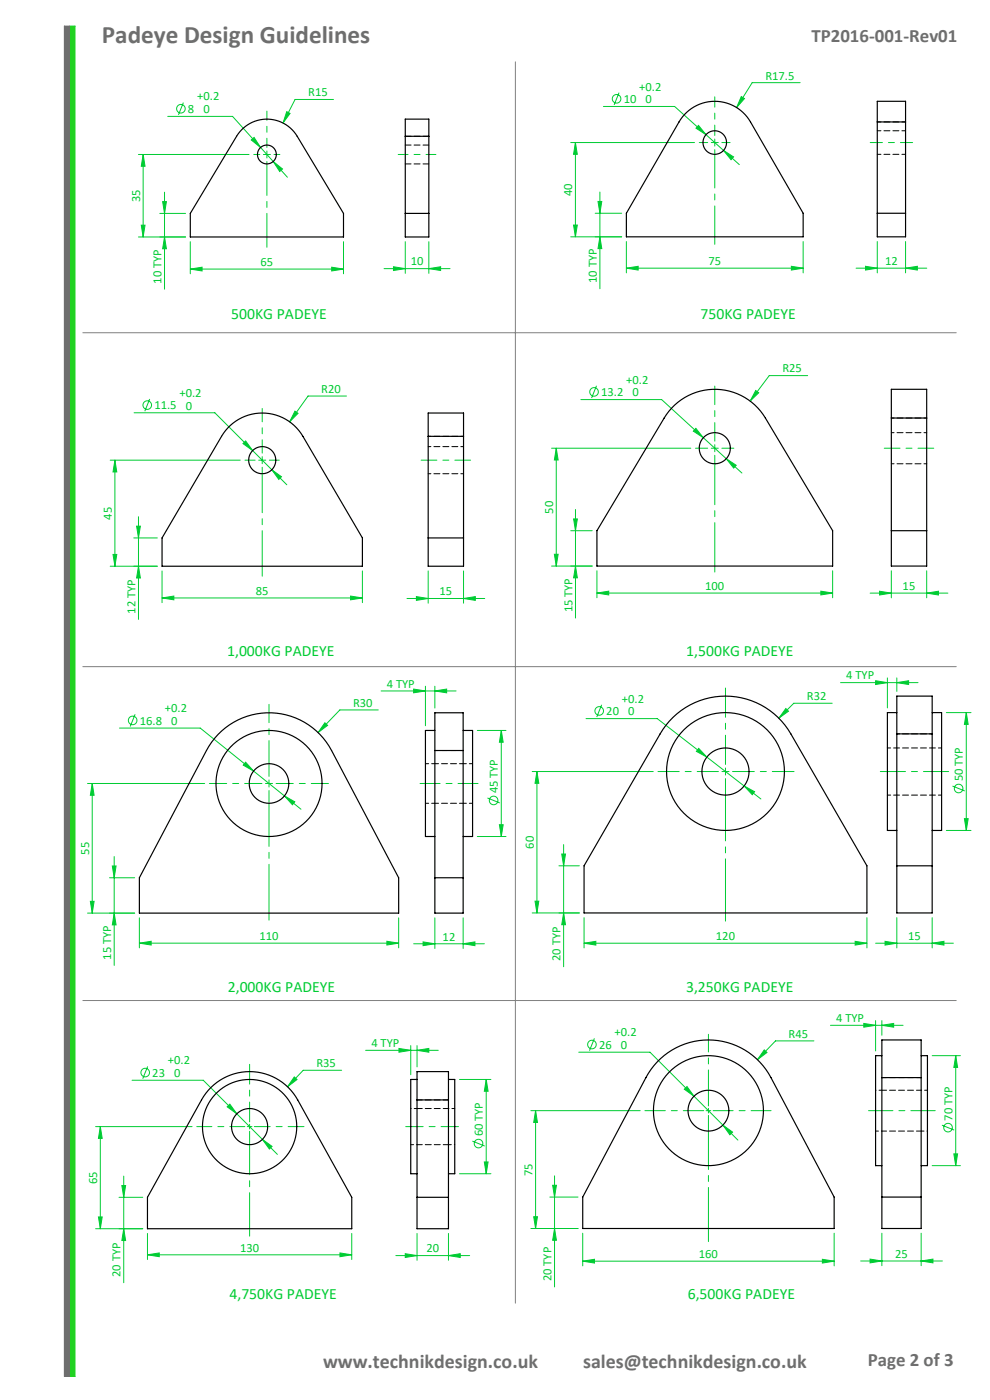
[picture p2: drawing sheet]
<svg xmlns="http://www.w3.org/2000/svg" width="210mm" height="297mm" viewBox="0 0 210 297" stroke-linecap="round" stroke-linejoin="round" font-family="sans-serif">
<path d="M14.8 5.5h1.1v286.5h-1.1" fill="none" stroke="#21d222" stroke-width=".21"/>
<path d="M14.8 5.5h-1.1v286.5h1.1" fill="none" stroke="#6e6e6e" stroke-width=".21"/>
<path d="M109.3 13.1v263.4M17.6 70.6h185.2M17.6 141.4h185.2M17.6 212.3h185.2" fill="none" stroke="#808080" stroke-width=".21"/>
<path d="M14.8 5.5h1.1v286.5h-1.1z" fill-rule="evenodd" fill="#21d222"/>
<path d="M13.7 5.5h1.1v286.5h-1.1z" fill-rule="evenodd" fill="#6e6e6e"/>
<g fill="none" stroke="#0c3" stroke-width=".21">
<path d="M131.3 19.7l-1 2.6M169.7 17.5h-10.1l-3.3 5.3M29.4 32.8h23.4M30.4 32.8v17.5M30.4 32.8l.4 2.5h-.8zM35.6 24.7h13.7l11.7 12.9M38.9 21.8l-1 2.6M53.3 29.7l.6-.5 1.4 2.1zM55.9 32.8h1.5M56.6 32v1.5M58 34.3l1.9 1.5-.6 .6zM60.8 23.7l.7 .4-1.5 2z"/>
<path d="M70.7 21.1h-8.1l-2.6 5M121.1 30.2h26.2M122.1 30.2v20M122.1 30.2l.4 2.5h-.8zM128 22.6h15.1l13.7 12.3M148.2 26.6l1.6 2-2.2-1.4zM150.9 30.2h1.5M151.6 29.5v1.5M153.5 31.9l2.1 1.4-.5 .6zM157.2 20.5l.7 .4-1.6 1.9zM29.4 50.3h10M30 47.8h.8l-.4 2.5z"/>
<path d="M33.9 45.3h5.5M34.5 42.8h.8l-.4 2.5zM34.9 40.8v20.6M34.9 50.3l.4 2.5h-.8zM40.4 57.1l2.5-.4v.8zM40.4 51.3v6.8M40.4 57.1h32.5M70.4 56.7l2.5 .4-2.5 .4zM72.9 51.3v6.8M81.5 57h14M83.5 56.6l2.5 .4-2.5 .4zM86 51.3v6.7"/>
<path d="M91 57l2.5-.4v.8zM91 51.3v6.7M121.1 50.2h10.8M121.7 47.7h.8l-.4 2.5zM126.3 45.2h5.6M126.9 42.7h.8l-.4 2.5zM127.3 40.7v20.6M127.3 50.2l.4 2.5h-.8zM132.9 56.9l2.5-.4v.8zM132.9 51.2v6.7M132.9 56.9h37.5M167.9 56.5l2.5 .4-2.5 .4z"/>
<path d="M170.4 51.2v6.7M181.6 56.9h15M183.6 56.5l2.5 .4-2.5 .4zM186.1 51.2v6.7M192.1 56.9l2.5-.4v.8zM192.1 51.2v6.7M171.3 79.7h-8.1l-4.1 5.4M23.4 97.6h27.6M24.4 97.6v22.5M24.4 97.6l.4 2.5h-.8zM28.4 87.6h17.2l15.2 15.2M31.8 84.6l-1.1 2.6"/>
<path d="M51.5 94.1l.6-.6 1.5 2.1zM54.9 97.6h1.5M55.6 96.9v1.5M57.7 99.7l2 1.4-.6 .6zM62.6 87.2l.6 .5-1.8 1.8zM73.5 84h-8.2l-3.9 5.5M117 95.1h29.5M118 95.1v25M118 95.1l.4 2.5h-.8zM123.2 84.8h17.1l17.1 15.6M126.5 81.8l-1 2.6M147.6 90.9l1.6 2-2.1-1.4z"/>
<path d="M150.9 95.1h1.5M151.6 94.3v1.5M154.1 97.3l2.1 1.4-.6 .6zM160.3 82.8l.6 .5-1.8 1.8zM24 117.6h.8l-.4 2.5zM28.4 114.1h5M29 111.6h.8l-.4 2.5zM29.4 109.6v21.8M117.6 117.6h.8l-.4 2.5zM121.1 112.6h4.5M121.7 110.1h.8l-.4 2.5zM122.1 108.1v23"/>
<path d="M23.4 120.1h10M29.4 120.1l.4 2.5h-.8zM34.4 126.9l2.5-.4v.8zM34.4 121.1v6.8M34.4 126.9h42.5M74.4 126.5l2.5 .4-2.5 .4zM76.9 121.1v6.8M86.3 127h16.5M88.3 126.6l2.5 .4-2.5 .4zM90.8 121.1v6.9M98.3 127l2.5-.4v.8zM98.3 121.1v6.9"/>
<path d="M117 120.1h8.6M122.1 120.1l.4 2.5h-.8zM126.6 125.8l2.5-.4v.8zM126.6 121.1v5.7M126.6 125.8h50M174.1 125.4l2.5 .4-2.5 .4zM176.6 121.1v5.7M184.6 125.8h16.5M186.6 125.4l2.5 .4-2.5 .4zM189.1 121.1v5.7M196.6 125.8l2.5-.4v.8zM196.6 121.1v5.7"/>
<path d="M25.3 154.5h17.2l17.8 14.3M28.7 151.5l-1.1 2.6M68.9 153.3l.6 .6-2 1.5zM80.2 150.6h-8.1l-4.6 4.8M80.8 146.6h15.9M87.7 146.2l2.5 .4-2.5 .4zM90.2 145.6v8.4M92.2 146.6l2.5-.4v.8zM92.2 145.6v4.6M101.2 155h6.1M106.3 155v22.5M106.3 155l.4 2.5h-.8z"/>
<path d="M124.3 152.4h15.1l22 17.1M127.6 149.5l-1 2.6M148.2 158.8l1.7 1.8-2.2-1.2zM166.7 150.3l.6 .6-2.1 1.5zM176.5 149.2h-8.1l-3.2 3.2M178.3 144.8h16.4M185.7 144.4l2.5 .4-2.5 .4zM188.2 143.8v6.4M190.2 144.8l2.5-.4v.8zM190.2 143.8v2.9M200.7 151.2h5.3M205 151.2v25"/>
<path d="M205 151.2l.4 2.5h-.8zM18.6 166.2h24.8M19.6 166.2v27.5M19.6 166.2l.4 2.5h-.8zM52.1 161.7l1.7 1.9-2.2-1.3zM56.3 166.2h1.5M57.1 165.5v1.5M60.3 168.8l2.2 1.3-.5 .6zM60.3 168.8l3.5 2.9M101.2 177.5h6.1M103.4 169.3l2.6 1M105.9 175h.8l-.4 2.5z"/>
<path d="M112.9 163.7h25.7M113.9 163.7v30M113.9 163.7l.4 2.5h-.8zM119.6 179.2v25.9M153.1 163.7h1.5M153.9 162.9v1.5M157.8 166.7l2.3 1.3-.5 .6zM200.7 176.2h5.3M202 166.8l2.6 1M204.6 173.7h.8l-.4 2.5zM18.6 193.7h10M19.2 191.2h.8l-.4 2.5z"/>
<path d="M23.2 186.2h5.4M23.8 183.7h.8l-.4 2.5zM24.2 193.7l.4 2.5h-.8zM24.2 181.7v23.1M29.6 194.7v6.4M82.1 199.7l2.5 .4-2.5 .4zM84.6 194.7v6.4M89.7 199.8l2.5 .4-2.5 .4zM92.2 194.7v6.5M98.2 194.7v6.5M112.9 193.7h10M113.5 191.2h.8l-.4 2.5z"/>
<path d="M118.6 183.7h4.3M119.2 181.2h.8l-.4 2.5zM119.6 193.7l.4 2.5h-.8zM123.9 194.7v6.4M181.4 199.7l2.5 .4-2.5 .4zM183.9 194.7v6.4M187.7 199.7l2.5 .4-2.5 .4zM190.2 194.7v6.4M197.7 194.7v6.4M29.6 200.1l2.5-.4v.8zM29.6 200.1h55M87.7 200.2h15"/>
<path d="M98.2 200.2l2.5-.4v.8zM123.9 200.1l2.5-.4v.8zM123.9 200.1h60M176.2 217.5h15.4M183.2 217.1l2.5 .4-2.5 .4zM185.7 216.5v6.5M185.7 200.1h16.5M187.1 217.5l2.5-.4v.8zM187.1 216.5v3.1M197.7 200.1l2.5-.4v.8zM20.3 239h20.4M21.3 239v21.7"/>
<path d="M21.3 239l.4 2.5h-.8zM28 229.2h15.1l15.7 15.7M31.3 226.2l-1 2.6M48.8 234.2l1.4 2.1-2-1.5zM52.4 239h1M52.9 238.5v1M62.4 228.5l.6 .5-2 1.6zM72.5 227.1h-8.2l-3.3 3.4M77.6 222.8h15.4M84.6 222.4l2.5 .4-2.5 .4zM87.1 221.8v6.2M88.5 222.8l2.5-.4v.8z"/>
<path d="M88.5 221.8v4.5M97.5 229h6.6M103.1 229v20M103.1 229l.4 2.5h-.8zM112.6 235.6h23.2M113.6 235.6v25M113.6 235.6l.4 2.5h-.8zM122.8 223.2h15.1l18.6 18.7M126.1 220.3l-1.1 2.6M145.2 231.1l.5-.6 1.5 2.1zM149.8 235.6h1M150.3 235.1v1"/>
<path d="M153.3 238.7l2.1 1.5-.6 .5zM162.1 222.7l.6 .6-2 1.5zM172.7 220.8h-8.2l-3.8 4M197.7 224h6M199.8 238.7l2.6 1M202.7 224v23.3M202.7 224l.4 2.5h-.8zM20.9 258.2h.8l-.4 2.5zM25.2 254h5.1M25.8 251.5h.8l-.4 2.5zM26.2 249.5v22.6M55.7 241.7l2 1.5-.6 .6z"/>
<path d="M97.5 249h6.6M100.2 242.1l2.6 1M102.7 246.5h.8l-.4 2.5zM113.2 258.1h.8l-.4 2.5zM116.6 254h6M117.2 251.5h.8l-.4 2.5zM117.6 249.5v23.5M197.7 247.3h6M202.3 244.8h.8l-.4 2.5zM20.3 260.7h10M26.2 260.7l.4 2.5h-.8zM31.3 266.2l2.5-.4v.8z"/>
<path d="M31.3 261.7v5.5M31.3 266.2h43.3M72.1 265.8l2.5 .4-2.5 .4zM74.6 261.7v5.5M84 266.4h15.6M86 266l2.5 .4-2.5 .4zM88.5 261.7v5.7M95.1 266.4l2.5-.4v.8zM95.1 261.7v5.7M112.6 260.6h10M117.6 260.6l.4 2.5h-.8zM123.6 267.5l2.5-.4v.8z"/>
<path d="M123.6 261.6v6.9M123.6 267.5h53.3M174.4 267.1l2.5 .4-2.5 .4zM176.9 261.6v6.9M182.6 267.5h17.3M184.6 267.1l2.5 .4-2.5 .4zM187.1 261.6v6.9M195.4 267.5l2.5-.4v.8zM195.4 261.6v6.9"/>
<circle cx="38.4" cy="23.1" r=".91"/>
<circle cx="130.8" cy="21" r=".91"/>
<circle cx="31.2" cy="85.9" r=".91"/>
<circle cx="126" cy="83.1" r=".91"/>
<circle cx="28.1" cy="152.8" r=".91"/>
<circle cx="127.1" cy="150.8" r=".91"/>
<circle cx="104.7" cy="169.8" r=".91"/>
<circle cx="203.3" cy="167.3" r=".91"/>
<circle cx="30.8" cy="227.5" r=".91"/>
<circle cx="125.6" cy="221.6" r=".91"/>
<circle cx="201.1" cy="239.2" r=".91"/>
<circle cx="101.5" cy="242.6" r=".91"/>
</g>
<path d="M56.6 31.3v-7.7" fill="none" stroke="#0c3" stroke-width=".21" stroke-dasharray="15.2 1.3 1.3 1.3" stroke-dashoffset="13.3"/>
<path d="M55.1 32.8h-1.3M58.1 32.8h1.3M150.1 30.2h-1.8M153.1 30.2h1.8M54.1 97.6h-2.1M57.1 97.6h2.1M150.1 95.1h-2.6M153.1 95.1h2.6" fill="none" stroke="#0c3" stroke-width=".21" stroke-dasharray="15.2 1.3 1.3 1.3"/>
<path d="M56.6 34.3v18.2" fill="none" stroke="#0c3" stroke-width=".21" stroke-dasharray="15.2 1.3 1.3 1.3" stroke-dashoffset="8.1"/>
<path d="M151.6 28.7v-8.2" fill="none" stroke="#0c3" stroke-width=".21" stroke-dasharray="15.2 1.3 1.3 1.3" stroke-dashoffset="13"/>
<path d="M151.6 31.7v20.1" fill="none" stroke="#0c3" stroke-width=".21" stroke-dasharray="15.2 1.3 1.3 1.3" stroke-dashoffset="7.1"/>
<path d="M55.6 96.1v-9.4" fill="none" stroke="#0c3" stroke-width=".21" stroke-dasharray="15.2 1.3 1.3 1.3" stroke-dashoffset="12.4"/>
<path d="M55.6 99.1v23.1" fill="none" stroke="#0c3" stroke-width=".21" stroke-dasharray="15.2 1.3 1.3 1.3" stroke-dashoffset="5.6"/>
<path d="M151.6 93.6v-11.7" fill="none" stroke="#0c3" stroke-width=".21" stroke-dasharray="15.2 1.3 1.3 1.3" stroke-dashoffset="11.3"/>
<path d="M151.6 96.6v24.8" fill="none" stroke="#0c3" stroke-width=".21" stroke-dasharray="15.2 1.3 1.3 1.3" stroke-dashoffset="4.8"/>
<path d="M153.9 162.2v-16.2" fill="none" stroke="#0c3" stroke-width=".21" stroke-dasharray="15.2 1.3 1.3 1.3" stroke-dashoffset="9"/>
<path d="M152.4 163.7h-12.8" fill="none" stroke="#0c3" stroke-width=".21" stroke-dasharray="15.2 1.3 1.3 1.3" stroke-dashoffset="10.7"/>
<path d="M153.9 165.2v30.2" fill="none" stroke="#0c3" stroke-width=".21" stroke-dasharray="15.2 1.3 1.3 1.3" stroke-dashoffset="2"/>
<path d="M155.4 163.7h13" fill="none" stroke="#0c3" stroke-width=".21" stroke-dasharray="15.2 1.3 1.3 1.3" stroke-dashoffset="10.6"/>
<path d="M57.1 164.7v-15.3M150.3 234.6v-15.2" fill="none" stroke="#0c3" stroke-width=".21" stroke-dasharray="15.2 1.3 1.3 1.3" stroke-dashoffset="7.6"/>
<path d="M55.6 166.2h-11.2M58.6 166.2h11.1" fill="none" stroke="#0c3" stroke-width=".21" stroke-dasharray="15.2 1.3 1.3 1.3" stroke-dashoffset="11.6"/>
<path d="M57.1 167.7v27.5" fill="none" stroke="#0c3" stroke-width=".21" stroke-dasharray="15.2 1.3 1.3 1.3" stroke-dashoffset="3.4"/>
<path d="M89.1 166.2h12.3M52.9 238v-12.2M151.3 235.6h12.3" fill="none" stroke="#0c3" stroke-width=".21" stroke-dasharray="15.2 1.3 1.3 1.3" stroke-dashoffset="11"/>
<path d="M51.9 239h-10.2" fill="none" stroke="#0c3" stroke-width=".21" stroke-dasharray="15.2 1.3 1.3 1.3" stroke-dashoffset="12"/>
<path d="M52.9 240v22.2" fill="none" stroke="#0c3" stroke-width=".21" stroke-dasharray="15.2 1.3 1.3 1.3" stroke-dashoffset="6"/>
<path d="M89.3 97.6h10.5M187.6 95.1h10.5M53.9 239h10.6" fill="none" stroke="#0c3" stroke-width=".21" stroke-dasharray="15.2 1.3 1.3 1.3" stroke-dashoffset="11.9"/>
<path d="M149.3 235.6h-12.5" fill="none" stroke="#0c3" stroke-width=".21" stroke-dasharray="15.2 1.3 1.3 1.3" stroke-dashoffset="10.9"/>
<path d="M150.3 236.6v26.8" fill="none" stroke="#0c3" stroke-width=".21" stroke-dasharray="15.2 1.3 1.3 1.3" stroke-dashoffset="3.8"/>
<path d="M84.5 32.8h8" fill="none" stroke="#0c3" stroke-width=".21" stroke-dasharray="15.2 1.3 1.3 1.3" stroke-dashoffset="13.1"/>
<path d="M184.6 30.2h9" fill="none" stroke="#0c3" stroke-width=".21" stroke-dasharray="15.2 1.3 1.3 1.3" stroke-dashoffset="12.6"/>
<path d="M186.7 163.7h14.5" fill="none" stroke="#0c3" stroke-width=".21" stroke-dasharray="15.2 1.3 1.3 1.3" stroke-dashoffset="9.9"/>
<path d="M86.1 239h11.2" fill="none" stroke="#0c3" stroke-width=".21" stroke-dasharray="15.2 1.3 1.3 1.3" stroke-dashoffset="11.5"/>
<path d="M184.2 235.6h14.2" fill="none" stroke="#0c3" stroke-width=".21" stroke-dasharray="15.2 1.3 1.3 1.3" stroke-dashoffset="10.1"/>
<g fill="#0c3">
<path d="M190.2 144.8l2.5-.4v.8zM185.7 144.4l2.5 .4-2.5 .4zM92.2 146.6l2.5-.4v.8zM87.7 146.2l2.5 .4-2.5 .4z"/>
<path d="M40.4 57.1l2.5-.4v.8zM70.4 56.7l2.5 .4-2.5 .4zM60.8 23.7l-.8 2.4 1.5-2zM58 34.3l1.3 2.1 .6-.6zM53.3 29.7l2 1.6-1.4-2.1zM83.5 56.6l2.5 .4-2.5 .4zM91 57l2.5-.4v.8zM132.9 56.9l2.5-.4v.8zM167.9 56.5l2.5 .4-2.5 .4zM157.2 20.5l-.9 2.3 1.6-1.9zM153.5 31.9l1.6 2 .5-.6zM148.2 26.6l-.6 .6 2.2 1.4zM183.6 56.5l2.5 .4-2.5 .4zM192.1 56.9l2.5-.4v.8zM34.4 126.9l2.5-.4v.8zM74.4 126.5l2.5 .4-2.5 .4zM62.6 87.2l-1.2 2.3 1.8-1.8zM57.7 99.7l1.4 2 .6-.6zM51.5 94.1l2.1 1.5-1.5-2.1zM88.3 126.6l2.5 .4-2.5 .4zM98.3 127l2.5-.4v.8zM126.6 125.8l2.5-.4v.8zM174.1 125.4l2.5 .4-2.5 .4zM160.3 82.8l-1.2 2.3 1.8-1.8zM154.1 97.3l1.5 2 .6-.6zM147.6 90.9l-.5 .6 2.1 1.4zM186.6 125.4l2.5 .4-2.5 .4zM196.6 125.8l2.5-.4v.8zM123.9 200.1l2.5-.4v.8zM181.4 199.7l2.5 .4-2.5 .4zM166.7 150.3l-1.5 2.1 2.1-1.5zM157.8 166.7l1.8 1.9 .5-.6zM148.2 158.8l-.5 .6 2.2 1.2zM187.7 199.7l2.5 .4-2.5 .4zM197.7 200.1l2.5-.4v.8zM29.6 200.1l2.5-.4v.8zM82.1 199.7l2.5 .4-2.5 .4zM68.9 153.3l-1.4 2.1 2-1.5zM60.3 168.8l1.7 1.9 .5-.6zM52.1 161.7l-.5 .6 2.2 1.3zM89.7 199.8l2.5 .4-2.5 .4zM98.2 200.2l2.5-.4v.8zM31.3 266.2l2.5-.4v.8zM72.1 265.8l2.5 .4-2.5 .4zM62.4 228.5l-1.4 2.1 2-1.6zM55.7 241.7l1.4 2.1 .6-.6zM48.8 234.2l-.6 .6 2 1.5zM86 266l2.5 .4-2.5 .4zM95.1 266.4l2.5-.4v.8zM123.6 267.5l2.5-.4v.8zM174.4 267.1l2.5 .4-2.5 .4zM162.1 222.7l-1.4 2.1 2-1.5zM153.3 238.7l1.5 2 .6-.5zM145.2 231.1l2 1.5-1.5-2.1zM184.6 267.1l2.5 .4-2.5 .4zM195.4 267.5l2.5-.4v.8z"/>
<path d="M30 47.8h.8l-.4 2.5zM30.4 32.8l.4 2.5h-.8zM121.7 47.7h.8l-.4 2.5zM122.1 30.2l.4 2.5h-.8zM24 117.6h.8l-.4 2.5zM24.4 97.6l.4 2.5h-.8zM117.6 117.6h.8l-.4 2.5zM118 95.1l.4 2.5h-.8zM113.5 191.2h.8l-.4 2.5zM113.9 163.7l.4 2.5h-.8zM204.6 173.7h.8l-.4 2.5zM205 151.2l.4 2.5h-.8zM19.2 191.2h.8l-.4 2.5zM19.6 166.2l.4 2.5h-.8zM105.9 175h.8l-.4 2.5zM106.3 155l.4 2.5h-.8zM20.9 258.2h.8l-.4 2.5zM21.3 239l.4 2.5h-.8zM102.7 246.5h.8l-.4 2.5zM103.1 229l.4 2.5h-.8zM113.2 258.1h.8l-.4 2.5zM113.6 235.6l.4 2.5h-.8z"/>
<path d="M34.5 42.8h.8l-.4 2.5zM34.9 50.3l.4 2.5h-.8zM126.9 42.7h.8l-.4 2.5zM127.3 50.2l.4 2.5h-.8zM29 111.6h.8l-.4 2.5zM29.4 120.1l.4 2.5h-.8zM121.7 110.1h.8l-.4 2.5zM122.1 120.1l.4 2.5h-.8zM119.2 181.2h.8l-.4 2.5zM119.6 193.7l.4 2.5h-.8zM23.8 183.7h.8l-.4 2.5zM24.2 193.7l.4 2.5h-.8zM25.8 251.5h.8l-.4 2.5zM26.2 260.7l.4 2.5h-.8zM117.2 251.5h.8l-.4 2.5zM117.6 260.6l.4 2.5h-.8zM202.7 224l.4 2.5h-.8zM202.3 244.8h.8l-.4 2.5z"/>
<path d="M84.6 222.4l2.5 .4-2.5 .4zM88.5 222.8l2.5-.4v.8zM183.2 217.1l2.5 .4-2.5 .4zM187.1 217.5l2.5-.4v.8z"/>
</g>
<g fill="none" stroke="#000" stroke-width=".25">
<path d="M51.2 27.6a7.5 7.5 0 0 1 11.8 1.3l9.9 16.4v5h-32.5v-5l9.8-16.4zM86 28.9v-3.6h5v3.6M86 28.9v21.4h5v-21.4M86 28.9h5M145.7 23.8a8.7 8.7 0 0 1 13.5 2.1l11.2 19.3v5h-37.5v-5l11.1-19.3zM186.1 25.9v-4.4h6v4.4M186.1 25.9v24.3h6v-24.3M186.1 25.9h6M86 45.3h5M186.1 45.2h6M48.3 90.8a10 10 0 0 1 16 1.8l12.6 21.5v6h-42.5v-6l12.6-21.5zM90.8 92.6v-5h7.5v5"/>
<path d="M90.8 92.6v27.5h7.5v-27.5M90.8 92.6h7.5M142.5 86.6a12.5 12.5 0 0 1 19.9 2.1l14.2 23.9v7.5h-50v-7.5l14.3-23.9zM189.1 88.7v-6.1h7.5v6.1M189.1 88.7v31.4h7.5v-31.4M189.1 88.7h7.5M90.8 114.1h7.5M189.1 112.6h7.5M46.2 155.8a15 15 0 0 1 24.1 3.4l14.3 27v7.5h-55v-7.5l14.2-27 1.1-1.8zM92.2 155h-2v22.5h2M92.2 159.2v-8h6v8M92.2 159.2v34.5h6v-34.5"/>
<path d="M92.2 159.2h6M98.2 155h2v22.5h-2M142.8 152.2a16 16 0 0 1 25 3.5l16.1 28v10h-60v-10l16.1-28 1.3-1.9zM190.2 151.2h-2v25h2M190.2 155.7v-8h7.5v8M190.2 155.7v38h7.5v-38M190.2 155.7h7.5M197.7 151.2h2v25h-2M92.2 186.2h6M190.2 183.7h7.5M44.7 230.7a11.7 11.7 0 0 1 18.4 2.6l11.5 20.7v6.7h-43.3v-6.7l11.4-20.7 .9-1.3zM88.5 229h-1.4v20h1.4"/>
<path d="M88.5 233.3v-6h6.6v6M88.5 233.3v27.4h6.6v-27.4M88.5 233.3h6.6M95.1 229h1.4v20h-1.4M139.4 225.3a15 15 0 0 1 24.1 3.3l13.4 25.4v6.6h-53.3v-6.6l13.4-25.4 1.1-1.7zM187.1 224h-1.4v23.3h1.4M187.1 228.6v-8h8.3v8M187.1 228.6v32h8.3v-32M187.1 228.6h8.3M195.4 224h1.3v23.3h-1.3M88.5 254h6.6M187.1 254h8.3"/>
<circle cx="56.6" cy="32.8" r="2"/>
<circle cx="151.6" cy="30.2" r="2.5"/>
<circle cx="55.6" cy="97.6" r="2.87"/>
<circle cx="151.6" cy="95.1" r="3.3"/>
<circle cx="57.1" cy="166.2" r="11.2"/>
<circle cx="57.1" cy="166.2" r="4.2"/>
<circle cx="153.9" cy="163.7" r="12.5"/>
<circle cx="153.9" cy="163.7" r="5"/>
<circle cx="52.9" cy="239" r="10"/>
<circle cx="52.9" cy="239" r="3.8"/>
<circle cx="150.3" cy="235.6" r="11.7"/>
<circle cx="150.3" cy="235.6" r="4.3"/>
</g>
<path d="M86 28.9h5M86 34.8h5M91 30.8h-5" fill="none" stroke="#000" stroke-width=".21" stroke-dasharray="1.3 .6"/>
<path d="M186.1 25.9h6M186.1 32.7h6M192.1 27.7h-6M92.2 159.2h6M92.2 170.4h6M98.2 162h-6" fill="none" stroke="#000" stroke-width=".21" stroke-dasharray="1.3 .6" stroke-dashoffset=".5"/>
<g fill="none" stroke="#000" stroke-width=".21" stroke-dasharray="1.3 .6" stroke-dashoffset=".7">
<path d="M90.8 92.6h7.5M98.3 94.7h-7.5M189.1 88.7h7.5M189.1 98.4h7.5M196.6 91.8h-7.5M90.8 100.5h7.5M190.2 155.7h7.5M197.7 158.7h-7.5M190.2 168.7h7.5M88.5 235.2h-1.4M96.5 235.2h-1.4M185.7 240h1.4"/>
<path d="M187.1 231.3h-1.4M195.4 240h1.3M196.7 231.3h-1.3M87.1 242.8h1.4M95.1 242.8h1.4"/>
</g>
<path d="M190.2 158.7h-2M199.7 158.7h-2M90.2 170.4h2M92.2 162h-2M98.2 170.4h2M100.2 162h-2M188.2 168.7h2M197.7 168.7h2" fill="none" stroke="#000" stroke-width=".21" stroke-dasharray="1.3 .6" stroke-dashoffset=".6"/>
<path d="M88.5 233.3h6.6M95.1 235.2h-6.6M88.5 242.8h6.6" fill="none" stroke="#000" stroke-width=".21" stroke-dasharray="1.3 .6" stroke-dashoffset=".2"/>
<path d="M187.1 228.6h8.3M187.1 240h8.3M195.4 231.3h-8.3" fill="none" stroke="#000" stroke-width=".21" stroke-dasharray="1.3 .6" stroke-dashoffset=".3"/>
<text font-size="5.3" fill="#6e6e6e" x="21.6" y="9">Padeye Design Guidelines</text>
<g font-size="4.2" fill="#6e6e6e">
<text x="68.5" y="290.3">www.technikdesign.co.uk</text>
<text x="123.7" y="290.3">sales@technikdesign.co.uk</text>
</g>
<g font-size="4" fill="#6e6e6e">
<text x="172.1" y="8.8">TP2016-001-Rev01</text>
<text x="184.1" y="289.7">Page 2 of 3</text>
</g>
<g font-size="3.3" fill="#0c3">
<text x="49" y="67.6">500KG PADEYE</text>
<text x="148.6" y="67.6">750KG PADEYE</text>
<text x="48.2" y="139.1">1,000KG PADEYE</text>
<text x="145.6" y="139.1">1,500KG PADEYE</text>
<text x="48.3" y="210.4">2,000KG PADEYE</text>
<text x="145.5" y="210.4">3,250KG PADEYE</text>
<text x="48.7" y="275.6">4,750KG PADEYE</text>
<text x="145.9" y="275.7">6,500KG PADEYE</text>
</g>
<g font-size="2.7" fill="#0c3">
<text x="162.3" y="16.9">R17.5</text>
<text x="39.9" y="24">8</text>
<text x="41.8" y="21.3">+0.2</text>
<text x="65.4" y="20.4">R15</text>
<text x="132.3" y="21.9">10</text>
<text x="135.6" y="19.2">+0.2</text>
<text x="136.9" y="21.9">0</text>
<text x="43.2" y="24">0</text>
<text x="121.4" y="41.6" transform="rotate(-90 121.4 41.6)">40</text>
<text x="29.7" y="42.9" transform="rotate(-90 29.7 42.9)">35</text>
<text x="55.3" y="56.4">65</text>
<text x="87.1" y="56.3">10</text>
<text x="150.3" y="56.2">75</text>
<text x="187.7" y="56.2">12</text>
<text x="34.2" y="60.1" transform="rotate(-90 34.2 60.1)">10 TYP</text>
<text x="126.6" y="60.1" transform="rotate(-90 126.6 60.1)">10 TYP</text>
<text x="68.1" y="83.3">R20</text>
<text x="132.8" y="81.4">+0.2</text>
<text x="166" y="79">R25</text>
<text x="32.7" y="86.9">11.5</text>
<text x="38.1" y="84.2">+0.2</text>
<text x="39.4" y="86.9">0</text>
<text x="127.5" y="84.1">13.2</text>
<text x="134.2" y="84.1">0</text>
<text x="23.7" y="110.2" transform="rotate(-90 23.7 110.2)">45</text>
<text x="117.3" y="108.9" transform="rotate(-90 117.3 108.9)">50</text>
<text x="149.6" y="125.1">100</text>
<text x="191.5" y="125.2">15</text>
<text x="28.7" y="130.2" transform="rotate(-90 28.7 130.2)">12 TYP</text>
<text x="54.3" y="126.2">85</text>
<text x="93.2" y="126.3">15</text>
<text x="121.4" y="129.9" transform="rotate(-90 121.4 129.9)">15 TYP</text>
<text x="74.9" y="149.9">R30</text>
<text x="82.1" y="145.9">4 TYP</text>
<text x="131.9" y="149.1">+0.2</text>
<text x="171.2" y="148.5">R32</text>
<text x="179.5" y="144.1">4 TYP</text>
<text x="29.6" y="153.7">16.8</text>
<text x="35" y="151.1">+0.2</text>
<text x="36.3" y="153.8">0</text>
<text x="128.6" y="151.7">20</text>
<text x="133.2" y="151.8">0</text>
<text x="204.3" y="165.8" transform="rotate(-90 204.3 165.8)">50 TYP</text>
<text x="105.6" y="168.3" transform="rotate(-90 105.6 168.3)">45 TYP</text>
<text x="18.9" y="181.3" transform="rotate(-90 18.9 181.3)">55</text>
<text x="113.2" y="180" transform="rotate(-90 113.2 180)">60</text>
<text x="23.6" y="203.6" transform="rotate(-90 23.6 203.6)">15 TYP</text>
<text x="55" y="199.4">110</text>
<text x="93.9" y="199.6">12</text>
<text x="118.9" y="203.9" transform="rotate(-90 118.9 203.9)">20 TYP</text>
<text x="151.9" y="199.4">120</text>
<text x="192.6" y="199.4">15</text>
<text x="130.4" y="219.8">+0.2</text>
<text x="167.3" y="220.2">R45</text>
<text x="177.4" y="216.8">4 TYP</text>
<text x="35.6" y="225.8">+0.2</text>
<text x="67.1" y="226.4">R35</text>
<text x="78.8" y="222.2">4 TYP</text>
<text x="127.1" y="222.5">26</text>
<text x="131.7" y="222.6">0</text>
<text x="32.3" y="228.5">23</text>
<text x="36.9" y="228.5">0</text>
<text x="202" y="237.7" transform="rotate(-90 202 237.7)">70 TYP</text>
<text x="102.4" y="241.1" transform="rotate(-90 102.4 241.1)">60 TYP</text>
<text x="20.6" y="251.2" transform="rotate(-90 20.6 251.2)">65</text>
<text x="112.9" y="249.5" transform="rotate(-90 112.9 249.5)">75</text>
<text x="50.9" y="265.5">130</text>
<text x="90.4" y="265.7">20</text>
<text x="148.2" y="266.9">160</text>
<text x="189.9" y="266.8">25</text>
<text x="25.6" y="270.9" transform="rotate(-90 25.6 270.9)">20 TYP</text>
<text x="117" y="271.8" transform="rotate(-90 117 271.8)">20 TYP</text>
</g>
</svg>
